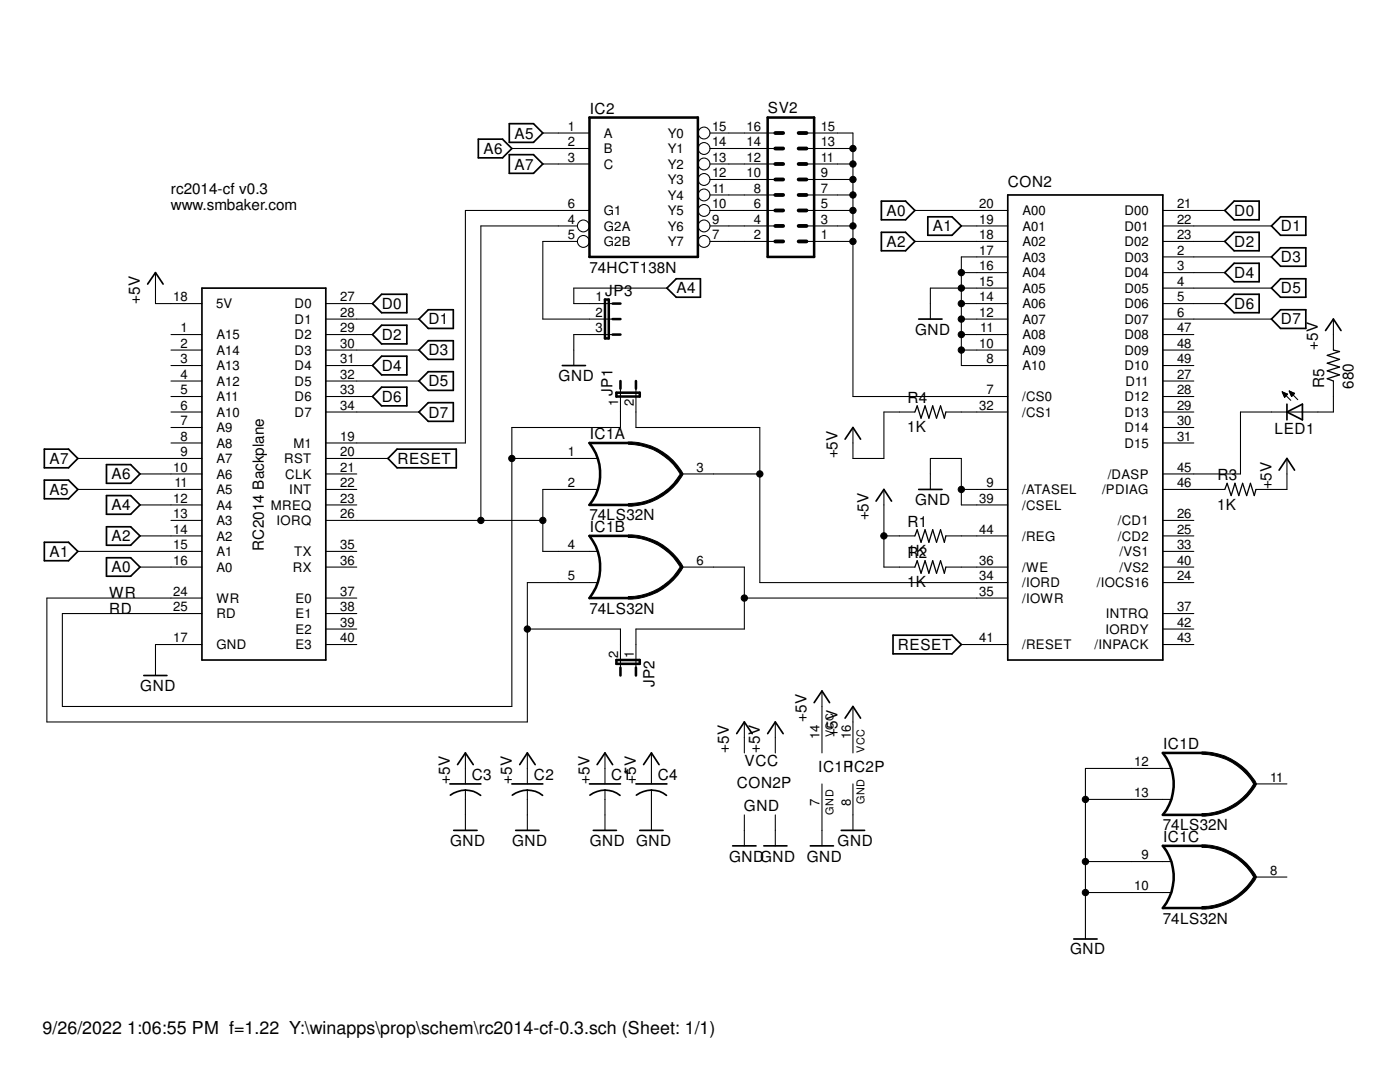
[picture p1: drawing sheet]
<svg xmlns="http://www.w3.org/2000/svg" width="279mm" height="216mm" viewBox="0 0 279 216" stroke-linecap="round" stroke-linejoin="round" font-family="sans-serif">
<g fill="none" stroke="#000" stroke-width=".34">
<path d="M95.5 27.8h4.8l1.9 1.8-1.9 1.9h-4.8zM101.6 30.9h4.9l1.8 1.8-1.8 1.9h-4.9zM101.6 24.7h4.9l1.8 1.8-1.8 1.9h-4.9zM201.1 38.9h31v92.8h-31zM29.5 56.7l1.5-2.3 1.6 2.3M40.3 57.5h24.7v74.2h-24.7zM76.2 58.7h5v3.7h-5l-1.9-1.8zM135 55.6h4.8v3.7h-4.8l-1.9-1.8zM175.9 40.1h4.8l1.9 1.9-1.9 1.9h-4.8zM175.9 46.4h4.8l1.9 1.8-1.9 1.8h-4.8zM185.2 43.3h4.8l1.9 1.8-1.9 1.8h-4.8zM244.4 42l1.9-1.9h5v3.8h-5z"/>
<path d="M244.4 48.2l1.9-1.8h5v3.6h-5zM244.4 54.4l1.9-1.9h5v3.7h-5zM246.3 58.7h5v3.7h-5l-1.9-1.8zM253.7 45.1l1.9-1.8h5v3.6h-5zM253.7 51.3l1.9-1.9h5v3.7h-5zM255.6 55.6h5v3.7h-5l-1.9-1.8zM76.2 64.9h5v3.7h-5l-1.9-1.8zM76.2 71.1h5v3.7h-5l-1.9-1.9zM76.2 77.3h5v3.7h-5l-1.9-1.9zM83.6 63.7l1.9-1.9h5v3.7h-5zM83.6 76l1.9-1.8h5v3.7h-5zM85.5 68h5v3.7h-5l-1.9-1.9z"/>
<path d="M112.2 72.9h4.6M183.3 63.7h4.7M255.6 61.8h5v3.7h-5l-1.9-1.8zM264.5 66l1.6-2.3 1.5 2.3M8.8 89.6h4.9l1.8 1.9-1.8 1.8h-4.9zM8.8 95.8h4.9l1.8 1.9-1.8 1.8h-4.9zM21.3 92.7h4.8l1.8 1.9-1.8 1.8h-4.8zM21.3 98.9h4.8l1.8 1.9-1.8 1.8h-4.8zM79.2 89.6h11.9v3.7h-11.9l-1.8-1.8zM83.6 82.2l1.9-1.9h5v3.8h-5zM168.7 87.6l1.5-2.3 1.5 2.3M174.8 100l1.6-2.3 1.5 2.3"/>
<path d="M183.3 97.7h4.7M255.3 93.8l1.5-2.3 1.6 2.3M256.8 82.2l3.1-1.6v3.2zM256.8 80.6v3.2M8.8 108.2h4.9l1.8 1.8-1.8 1.9h-4.9zM21.3 105.1h4.8l1.8 1.8-1.8 1.9h-4.8zM21.3 111.3h4.8l1.8 1.9-1.8 1.8h-4.8zM28.7 134.8h4.6M178.2 126.7h11.8l1.9 1.9-1.9 1.9h-11.8zM89.8 156.4h6.2M89.9 158.7a4.9 4.9 0 0 1 6 0M91.3 152.6l1.6-2.4 1.5 2.4"/>
<path d="M102.2 156.4h6.1M102.2 158.7a4.9 4.9 0 0 1 6.1 0M103.7 152.6l1.5-2.4 1.6 2.4M117.6 156.4h6.2M117.7 158.7a4.9 4.9 0 0 1 6 0M119.2 152.6l1.5-2.4 1.6 2.4M126.9 156.4h6.2M127 158.7a4.9 4.9 0 0 1 6 0M128.4 152.6l1.6-2.4 1.5 2.4M147 146.4l1.5-2.3 1.6 2.3M153.2 146.4l1.5-2.3 1.6 2.3M162.5 140.2l1.5-2.3 1.6 2.3"/>
<path d="M168.7 143.3l1.5-2.3 1.5 2.3M90.6 165.7h4.6M102.9 165.7h4.7M118.4 165.7h4.6M127.7 165.7h4.6M146.2 168.8h4.7M152.4 168.8h4.7M161.7 168.8h4.6M167.9 165.7h4.7M214.3 187.4h4.6"/>
</g>
<g fill="none" stroke="#000" stroke-width=".21">
<path d="M102.2 29.6h15.4M108.3 26.5h9.3M108.3 32.7h9.3M141.7 26.5h13M141.7 29.6h13M141.7 32.7h13M141.7 38.9h13M141.7 35.8h13M161 26.5h9.2v52.6h30.9M161 29.6h9.2M161 32.7h9.2M161 38.9h9.2"/>
<path d="M161 35.8h9.2M31 54.4v6.2h9.3M115.2 48.2h-6.9v15.5h14M115.2 45.1h-19.2v58.7M117.6 42h-24.7v46.4h-27.9M133.1 57.5h-18.6v3.1h7.8M141.7 45.1h13M141.7 48.2h13M141.7 42h13M161 45.1h9.2M161 48.2h9.2M161 42h9.2"/>
<path d="M182.6 48.2h18.5M182.6 42h18.5M191.9 45.1h9.2M191.9 54.4h9.2M201.1 51.3h-9.2v21.6h9.2M201.1 57.5h-15.4v6.2M232.1 45.1h21.6M232.1 48.2h12.3M232.1 42h12.3M232.1 51.3h21.6M232.1 54.4h12.3M232.1 57.5h21.6"/>
<path d="M34.1 66.8h6.2M34.1 69.8h6.2M34.1 72.9h6.2M34.1 76h6.2M34.1 79.1h6.2M65 66.8h9.3M65 69.8h18.6M65 72.9h9.3M65 76h18.6M65 79.1h9.3M65 60.6h9.3M65 63.7h18.6"/>
<path d="M122.3 66.8h-7.8v6.1M123.8 77.6v7.7h-21.6v55.7h-89.8v-18.6h27.9M126.9 77.6v7.7h24.7v30.9h49.5M191.9 66.8h9.2M191.9 69.8h9.2M191.9 60.6h9.2M191.9 63.7h9.2M232.1 66.8h6.2M232.1 69.8h6.2M232.1 72.9h6.2M232.1 76h6.2M232.1 79.1h6.2"/>
<path d="M232.1 60.6h12.3M232.1 63.7h21.6M255.9 78.2l1.7 1.7M255.9 78.2h.1M255.9 78.2l1.1 .5-.6 .6zM255.9 78.4h.4M256 78.5h.5M256.1 78.6h.7M256.1 78.7h.8M256.2 78.8h.6M256.2 79h.5M256.3 79.1h.2"/>
<path d="M256.3 79.2h.1M257.3 78l1.7 1.8M257.3 78l1.1 .5-.6 .6zM257.3 78.1h.2M257.4 78.2h.3M257.4 78.4h.6M257.5 78.5h.8M257.5 78.6h.8M257.6 78.7h.5M257.6 78.8h.4M257.7 79h.2M257.7 79.1h.1"/>
<path d="M266.1 76v6.2h-18.5v12.4h-15.5M266.1 63.7v6.1M15.5 91.5h24.8M15.5 97.7h24.8M27.9 94.6h12.4M34.1 82.2h6.2M34.1 85.3h6.2M34.1 88.4h6.2M65 82.2h18.6M65 91.5h12.4M65 94.6h6.2M65 97.7h6.2"/>
<path d="M102.2 91.5h17M119.2 97.7h-10.9v12.3h10.9M136.2 94.6h15.4M176.4 97.7v15.5h6.2M182.6 82.2h-6.2v9.3h-6.2v-6.2M185.7 97.7v-6.2h6.2v9.3h9.2M188.8 82.2h12.3M191.9 97.7h9.2M232.1 82.2h6.2M232.1 85.3h6.2M232.1 88.4h6.2M232.1 97.7h12.3"/>
<path d="M256.8 91.5v6.2h-6.1M15.5 110h24.8M27.9 100.8h12.4M27.9 106.9h12.4M27.9 113.2h12.4M34.1 103.8h6.2M65 100.8h6.2M65 103.8h43.3M65 110h6.2M65 113.2h6.2M65 119.3h6.2M119.2 116.2h-14v27.9h-95.8v-24.8h30.9"/>
<path d="M136.2 113.2h12.3v12.3h-21.6v7.7M148.5 119.3h52.6M176.4 106.9h6.2M188.8 106.9h12.3M188.8 113.2h12.3M232.1 103.8h6.2M232.1 106.9h6.2M232.1 110h6.2M232.1 113.2h6.2M232.1 116.2h6.2M40.3 128.6h-9.3v6.2M65 128.6h6.2"/>
<path d="M65 122.4h6.2M65 125.5h6.2M105.2 125.5h18.6v7.7M164 137.9v12.3M191.9 128.6h9.2M232.1 128.6h6.2M232.1 122.4h6.2M232.1 125.5h6.2M92.9 150.2v6.2M92.9 157.6v8.1M105.2 150.2v6.2M105.2 157.6v8.1"/>
<path d="M120.7 150.2v6.2M120.7 157.6v8.1M130 150.2v6.2M130 157.6v8.1M148.5 144.1v6.1M154.7 144.1v6.1M164 156.4v12.4M170.2 141v9.2M170.2 156.4v9.3M216.6 159.5h17M233.6 153.3h-17v34.1M250.7 156.4h6.1"/>
<path d="M148.5 162.6v6.2M154.7 162.6v6.2M216.6 171.9h17M216.6 178.1h17M250.7 175h6.1"/>
<circle cx="140.5" cy="29.6" r="1.18"/>
<circle cx="140.5" cy="32.7" r="1.18"/>
<circle cx="140.5" cy="35.8" r="1.18"/>
<circle cx="140.5" cy="38.9" r="1.18"/>
<circle cx="140.5" cy="26.5" r="1.18"/>
<circle cx="116.4" cy="48.2" r="1.18"/>
<circle cx="116.4" cy="45.1" r="1.18"/>
<circle cx="140.5" cy="42" r="1.18"/>
<circle cx="140.5" cy="48.2" r="1.18"/>
<circle cx="140.5" cy="45.1" r="1.18"/>
</g>
<g fill="none" stroke="#000" stroke-width=".51">
<path d="M117.6 23.5h21.7v27.8h-21.7zM153.2 23.5h9.3v27.8h-9.3zM120.7 59.8h.8v7.7h-.8zM122.3 66.8h1.5M122.3 63.7h1.5M122.3 60.6h1.5M123 78.4h4.7v.7h-4.7zM123.8 76v1.6M126.9 76v1.6M125.3 88.4h-7.7a10 10 0 0 1 0 12.4h7.7M125.3 106.9h-7.7a10.1 10.1 0 0 1 0 12.4h7.7M123 131.7h4.7v.8h-4.7z"/>
<path d="M123.8 133.2v1.6M126.9 133.2v1.6M239.8 150.2h-7.7a9.9 9.9 0 0 1 0 12.4h7.7M239.8 168.8h-7.7a9.9 9.9 0 0 1 0 12.4h7.7"/>
</g>
<g fill="#000">
<path d="M125.4 88.2a12.3 12.3 0 0 1 10.9 6.3l-.4 .3a12.2 12.2 0 0 0-10.5-6.2z" fill-rule="evenodd"/>
<path d="M125.4 100.5a12.2 12.2 0 0 0 10.5-6.1l.4 .3a12.6 12.6 0 0 1-10.9 6.3z" fill-rule="evenodd"/>
<path d="M125.4 119a12 12 0 0 0 10.5-6.1l.4 .3a12.4 12.4 0 0 1-10.9 6.3z" fill-rule="evenodd"/>
<path d="M125.4 106.7a12.3 12.3 0 0 1 10.9 6.4l-.4 .2a12 12 0 0 0-10.5-6.1z" fill-rule="evenodd"/>
<path d="M239.9 150a12.3 12.3 0 0 1 10.8 6.4l-.4 .2a12 12 0 0 0-10.4-6.1z" fill-rule="evenodd"/>
<path d="M239.9 162.3a12.1 12.1 0 0 0 10.4-6l.4 .2a12.4 12.4 0 0 1-10.8 6.4z" fill-rule="evenodd"/>
<path d="M239.9 168.6a12.6 12.6 0 0 1 10.8 6.3l-.4 .3a12.1 12.1 0 0 0-10.4-6.1z" fill-rule="evenodd"/>
<path d="M239.9 180.9a11.9 11.9 0 0 0 10.4-6.1l.4 .2a12.4 12.4 0 0 1-10.8 6.4z" fill-rule="evenodd"/>
<circle cx="170.2" cy="29.6" r=".63"/>
<circle cx="170.2" cy="35.8" r=".63"/>
<circle cx="170.2" cy="32.7" r=".63"/>
<circle cx="170.2" cy="38.9" r=".63"/>
<circle cx="170.2" cy="42" r=".63"/>
<circle cx="170.2" cy="45.1" r=".63"/>
<circle cx="170.2" cy="48.2" r=".63"/>
<circle cx="191.9" cy="57.5" r=".63"/>
<circle cx="191.9" cy="54.4" r=".63"/>
<circle cx="191.9" cy="60.6" r=".63"/>
<circle cx="191.9" cy="66.8" r=".63"/>
<circle cx="191.9" cy="69.9" r=".63"/>
<circle cx="191.9" cy="63.7" r=".63"/>
<circle cx="102.2" cy="91.5" r=".63"/>
<circle cx="151.6" cy="94.6" r=".63"/>
<circle cx="191.9" cy="97.7" r=".63"/>
<circle cx="96" cy="103.8" r=".63"/>
<circle cx="108.3" cy="103.8" r=".63"/>
<circle cx="148.6" cy="119.3" r=".63"/>
<circle cx="176.4" cy="106.9" r=".63"/>
<circle cx="105.2" cy="125.5" r=".63"/>
<circle cx="216.6" cy="159.5" r=".63"/>
<circle cx="216.6" cy="178.1" r=".63"/>
<circle cx="216.6" cy="171.9" r=".63"/>
</g>
<g fill="none" stroke="#000" stroke-width=".2">
<path d="M125.4 88.2a12.3 12.3 0 0 1 10.9 6.3l-.4 .3a12.2 12.2 0 0 0-10.5-6.2zM125.4 100.5a12.2 12.2 0 0 0 10.5-6.1l.4 .3a12.6 12.6 0 0 1-10.9 6.3zM125.4 119a12 12 0 0 0 10.5-6.1l.4 .3a12.4 12.4 0 0 1-10.9 6.3zM125.4 106.7a12.3 12.3 0 0 1 10.9 6.4l-.4 .2a12 12 0 0 0-10.5-6.1zM239.9 150a12.3 12.3 0 0 1 10.8 6.4l-.4 .2a12 12 0 0 0-10.4-6.1zM239.9 168.6a12.6 12.6 0 0 1 10.8 6.3l-.4 .3a12.1 12.1 0 0 0-10.4-6.1zM239.9 162.3a12.1 12.1 0 0 0 10.4-6l.4 .2a12.4 12.4 0 0 1-10.8 6.4zM239.9 180.9a11.9 11.9 0 0 0 10.4-6.1l.4 .2a12.4 12.4 0 0 1-10.8 6.4z"/>
<circle cx="170.2" cy="29.6" r=".63"/>
<circle cx="170.2" cy="35.8" r=".63"/>
<circle cx="170.2" cy="32.7" r=".63"/>
<circle cx="170.2" cy="38.9" r=".63"/>
<circle cx="170.2" cy="42" r=".63"/>
<circle cx="170.2" cy="45.1" r=".63"/>
<circle cx="170.2" cy="48.2" r=".63"/>
<circle cx="191.9" cy="57.5" r=".63"/>
<circle cx="191.9" cy="54.4" r=".63"/>
<circle cx="191.9" cy="60.6" r=".63"/>
<circle cx="191.9" cy="66.8" r=".63"/>
<circle cx="191.9" cy="69.9" r=".63"/>
<circle cx="191.9" cy="63.7" r=".63"/>
<circle cx="102.2" cy="91.5" r=".63"/>
<circle cx="151.6" cy="94.6" r=".63"/>
<circle cx="191.9" cy="97.7" r=".63"/>
<circle cx="96" cy="103.8" r=".63"/>
<circle cx="108.3" cy="103.8" r=".63"/>
<circle cx="148.6" cy="119.3" r=".63"/>
<circle cx="176.4" cy="106.9" r=".63"/>
<circle cx="105.2" cy="125.5" r=".63"/>
<circle cx="216.6" cy="159.5" r=".63"/>
<circle cx="216.6" cy="178.1" r=".63"/>
<circle cx="216.6" cy="171.9" r=".63"/>
</g>
<g fill="none" stroke="#000" stroke-width=".76">
<path d="M154.7 35.8h1.6M154.7 38.9h1.6M154.7 26.5h1.6M154.7 29.6h1.6M154.7 32.7h1.6M159.4 35.8h1.6M159.4 38.9h1.6M159.4 26.5h1.6M159.4 29.6h1.6M159.4 32.7h1.6M154.7 42h1.6M154.7 45.1h1.6"/>
<path d="M154.7 48.2h1.6M159.4 42h1.6M159.4 45.1h1.6M159.4 48.2h1.6"/>
</g>
<path d="M266.1 69.8l1.2 .3-2.4 .8 2.4 .8-2.4 .8 2.4 .7-2.4 .8 2.4 .8-2.4 .8 1.2 .4M182.6 82.2l.4-1.2 .8 2.4 .8-2.4 .8 2.4 .7-2.4 .8 2.4 .8-2.4 .8 2.4 .3-1.2M244.4 97.7l.5-1.3 .8 2.5 .8-2.5 .7 2.5 .8-2.5 .8 2.5 .8-2.5 .7 2.5 .4-1.2M182.6 106.9l.4-1.2 .8 2.5 .8-2.5 .8 2.5 .7-2.5 .8 2.5 .8-2.5 .8 2.5 .3-1.3M182.6 113.2l.4-1.3 .8 2.5 .8-2.5 .8 2.5 .7-2.5 .8 2.5 .8-2.5 .8 2.5 .3-1.2" fill="none" stroke="#000" stroke-width=".25"/>
<text font-size="3.6" x="8.5" y="206.4">9/26/2022 1:06:55 PM f=1.22 Y:\winapps\prop\schem\rc2014-cf-0.3.sch (Sheet: 1/1)</text>
<g font-size="3">
<text x="117.7" y="22.7">IC2</text>
<text x="153.2" y="22.5">SV2</text>
<text x="102.7" y="27.6">A5</text>
<text x="96.5" y="30.7">A6</text>
<text x="102.7" y="33.8">A7</text>
<text x="34.1" y="38.7">rc2014-cf v0.3</text>
<text x="34.1" y="42">www.smbaker.com</text>
<text x="201.2" y="37.4">CON2</text>
<text x="176.9" y="43.1">A0</text>
<text x="186.2" y="46.2">A1</text>
<text x="246.3" y="43.1">D0</text>
<text x="255.7" y="46.2">D1</text>
<text x="176.9" y="49.3">A2</text>
<text x="246.3" y="49.3">D2</text>
<text x="255.7" y="52.4">D3</text>
<text x="117.6" y="54.4">74HCT138N</text>
<text x="120.8" y="59">JP3</text>
<text x="135" y="58.5">A4</text>
<text x="246.3" y="55.5">D4</text>
<text x="255.7" y="58.5">D5</text>
<text x="27.9" y="60.6" transform="rotate(-90 27.9 60.6)">+5V</text>
<text x="76.2" y="61.6">D0</text>
<text x="85.5" y="64.7">D1</text>
<text x="246.3" y="61.6">D6</text>
<text x="255.7" y="64.7">D7</text>
<text x="76.2" y="67.8">D2</text>
<text x="85.5" y="70.9">D3</text>
<text x="182.6" y="66.8">GND</text>
<text x="263" y="69.8" transform="rotate(-90 263 69.8)">+5V</text>
<text x="76.2" y="74">D4</text>
<text x="85.5" y="77.1">D5</text>
<text x="111.5" y="76">GND</text>
<text x="264.3" y="77.5" transform="rotate(-90 264.3 77.5)">R5</text>
<text x="270.1" y="77.6" transform="rotate(-90 270.1 77.6)">680</text>
<text x="76.2" y="80.2">D6</text>
<text x="85.5" y="83.3">D7</text>
<text x="122.3" y="79.1" transform="rotate(-90 122.3 79.1)">JP1</text>
<text x="181.1" y="80.4">R4</text>
<text x="117.7" y="87.6">IC1A</text>
<text x="181.1" y="86.2">1K</text>
<text x="254.4" y="86.5">LED1</text>
<text x="9.9" y="92.6">A7</text>
<text x="22.3" y="95.7">A6</text>
<text x="79.3" y="92.6">RESET</text>
<text x="167.1" y="91.5" transform="rotate(-90 167.1 91.5)">+5V</text>
<text x="243" y="95.8">R3</text>
<text x="9.9" y="98.8">A5</text>
<text x="22.3" y="101.9">A4</text>
<text x="182.6" y="100.8">GND</text>
<text x="242.9" y="101.7">1K</text>
<text x="253.7" y="97.7" transform="rotate(-90 253.7 97.7)">+5V</text>
<text x="117.6" y="103.8">74LS32N</text>
<text x="117.7" y="106.2">IC1B</text>
<text x="173.3" y="103.8" transform="rotate(-90 173.3 103.8)">+5V</text>
<text x="181.1" y="105.1">R1</text>
<text x="9.9" y="111.1">A1</text>
<text x="22.3" y="108">A2</text>
<text x="52.7" y="110" transform="rotate(-90 52.7 110)">RC2014 Backplane</text>
<text x="181.1" y="111">1K</text>
<text x="181.1" y="111.3">R2</text>
<text x="21.8" y="119.3">WR</text>
<text x="22.3" y="114.2">A0</text>
<text x="181.1" y="117.2">1K</text>
<text x="21.8" y="122.4">RD</text>
<text x="117.6" y="122.4">74LS32N</text>
<text x="179.2" y="129.7">RESET</text>
<text x="28" y="137.9">GND</text>
<text x="130.6" y="137.2" transform="rotate(-90 130.6 137.2)">JP2</text>
<text x="161" y="144.1" transform="rotate(-90 161 144.1)">+5V</text>
<text x="167.1" y="147.2" transform="rotate(-90 167.1 147.2)">+5V</text>
<text x="232.1" y="149.5">IC1D</text>
<text x="94.1" y="155.7">C3</text>
<text x="106.6" y="155.7">C2</text>
<text x="122" y="155.7">C1</text>
<text x="131.3" y="155.7">C4</text>
<text x="145.5" y="150.2" transform="rotate(-90 145.5 150.2)">+5V</text>
<text x="148.6" y="152.9">VCC</text>
<text x="151.6" y="150.2" transform="rotate(-90 151.6 150.2)">+5V</text>
<text x="163.3" y="154.1">IC1PIC2P</text>
<text x="89.8" y="156.4" transform="rotate(-90 89.8 156.4)">+5V</text>
<text x="102.2" y="156.4" transform="rotate(-90 102.2 156.4)">+5V</text>
<text x="117.6" y="156.4" transform="rotate(-90 117.6 156.4)">+5V</text>
<text x="126.9" y="156.4" transform="rotate(-90 126.9 156.4)">+5V</text>
<text x="147.1" y="157.2">CON2P</text>
<text x="148.5" y="161.8">GND</text>
<text x="232.1" y="165.7">74LS32N</text>
<text x="89.8" y="168.8">GND</text>
<text x="102.2" y="168.8">GND</text>
<text x="117.7" y="168.8">GND</text>
<text x="127" y="168.8">GND</text>
<text x="145.5" y="171.9">GNDGND</text>
<text x="161" y="171.9">GND</text>
<text x="167.2" y="168.8">GND</text>
<text x="232.1" y="168">IC1C</text>
<text x="232.1" y="184.3">74LS32N</text>
<text x="213.6" y="190.5">GND</text>
</g>
<g font-size="2.6">
<text x="113.3" y="26.1">1</text>
<text x="113.3" y="29.2">2</text>
<text x="120.5" y="27.5">A</text>
<text x="133.3" y="27.5">Y0</text>
<text x="142.1" y="29.2">14</text>
<text x="142.1" y="26.1">15</text>
<text x="149" y="29.2">14</text>
<text x="149" y="26.1">16</text>
<text x="163.8" y="29.2">13</text>
<text x="163.8" y="26.1">15</text>
<text x="113.3" y="32.3">3</text>
<text x="120.5" y="30.6">B</text>
<text x="120.5" y="33.7">C</text>
<text x="133.3" y="33.7">Y2</text>
<text x="133.3" y="30.6">Y1</text>
<text x="142.1" y="35.4">12</text>
<text x="142.1" y="32.3">13</text>
<text x="149" y="35.4">10</text>
<text x="149" y="32.3">12</text>
<text x="163.8" y="35.4">9</text>
<text x="163.8" y="32.3">11</text>
<text x="113.3" y="41.6">6</text>
<text x="133.3" y="39.8">Y4</text>
<text x="133.3" y="36.7">Y3</text>
<text x="142.1" y="41.6">10</text>
<text x="142.1" y="38.5">11</text>
<text x="150.5" y="41.6">6</text>
<text x="150.5" y="38.5">8</text>
<text x="163.8" y="41.6">5</text>
<text x="163.8" y="38.5">7</text>
<text x="195.4" y="41.6">20</text>
<text x="234.9" y="41.6">21</text>
<text x="113.3" y="44.7">4</text>
<text x="113.3" y="47.8">5</text>
<text x="120.5" y="46">G2A</text>
<text x="120.5" y="42.9">G1</text>
<text x="133.3" y="46">Y6</text>
<text x="133.3" y="42.9">Y5</text>
<text x="142.1" y="47.8">7</text>
<text x="142.1" y="44.7">9</text>
<text x="150.5" y="47.8">2</text>
<text x="150.5" y="44.7">4</text>
<text x="163.8" y="47.8">1</text>
<text x="163.8" y="44.7">3</text>
<text x="195.4" y="44.7">19</text>
<text x="195.4" y="47.8">18</text>
<text x="204" y="42.9">A00</text>
<text x="204" y="46">A01</text>
<text x="224.4" y="42.9">D00</text>
<text x="224.4" y="46">D01</text>
<text x="234.9" y="44.7">22</text>
<text x="234.9" y="47.8">23</text>
<text x="120.5" y="49.1">G2B</text>
<text x="133.3" y="49.1">Y7</text>
<text x="195.4" y="50.8">17</text>
<text x="195.4" y="53.9">16</text>
<text x="204" y="49.1">A02</text>
<text x="204" y="52.2">A03</text>
<text x="224.4" y="49.1">D02</text>
<text x="224.4" y="52.2">D03</text>
<text x="234.9" y="50.8">2</text>
<text x="234.9" y="53.9">3</text>
<text x="195.4" y="57">15</text>
<text x="204" y="55.3">A04</text>
<text x="204" y="58.4">A05</text>
<text x="224.4" y="55.3">D04</text>
<text x="224.4" y="58.4">D05</text>
<text x="234.9" y="57">4</text>
<text x="34.6" y="60.1">18</text>
<text x="43.1" y="61.5">5V</text>
<text x="58.8" y="61.5">D0</text>
<text x="58.8" y="64.6">D1</text>
<text x="67.9" y="60.1">27</text>
<text x="67.9" y="63.2">28</text>
<text x="118.8" y="60.1">1</text>
<text x="118.8" y="63.2">2</text>
<text x="195.4" y="60.1">14</text>
<text x="195.4" y="63.2">12</text>
<text x="204" y="61.5">A06</text>
<text x="204" y="64.6">A07</text>
<text x="224.4" y="61.5">D06</text>
<text x="224.4" y="64.6">D07</text>
<text x="234.9" y="60.1">5</text>
<text x="234.9" y="63.2">6</text>
<text x="36" y="66.3">1</text>
<text x="36" y="69.4">2</text>
<text x="43.2" y="70.8">A14</text>
<text x="43.2" y="67.7">A15</text>
<text x="58.8" y="67.7">D2</text>
<text x="58.8" y="70.8">D3</text>
<text x="67.9" y="66.3">29</text>
<text x="67.9" y="69.4">30</text>
<text x="118.8" y="66.3">3</text>
<text x="195.4" y="69.4">10</text>
<text x="195.6" y="66.3">11</text>
<text x="204" y="67.7">A08</text>
<text x="204" y="70.8">A09</text>
<text x="224.4" y="67.7">D08</text>
<text x="224.4" y="70.8">D09</text>
<text x="234.9" y="66.3">47</text>
<text x="234.9" y="69.4">48</text>
<text x="36" y="72.5">3</text>
<text x="36" y="75.6">4</text>
<text x="43.2" y="73.9">A13</text>
<text x="43.2" y="77">A12</text>
<text x="58.8" y="73.9">D4</text>
<text x="58.8" y="77">D5</text>
<text x="67.9" y="72.5">31</text>
<text x="67.9" y="75.6">32</text>
<text x="196.8" y="72.5">8</text>
<text x="204" y="73.9">A10</text>
<text x="224.4" y="73.9">D10</text>
<text x="224.6" y="77">D11</text>
<text x="234.9" y="72.5">49</text>
<text x="234.9" y="75.6">27</text>
<text x="36" y="78.7">5</text>
<text x="36" y="81.8">6</text>
<text x="43.2" y="80.1">A11</text>
<text x="43.2" y="83.1">A10</text>
<text x="58.8" y="80.1">D6</text>
<text x="58.8" y="83.1">D7</text>
<text x="67.9" y="78.7">33</text>
<text x="67.9" y="81.8">34</text>
<text x="123.4" y="81" transform="rotate(-90 123.4 81)">1</text>
<text x="126.5" y="81" transform="rotate(-90 126.5 81)">2</text>
<text x="195.4" y="81.8">32</text>
<text x="196.8" y="78.7">7</text>
<text x="204" y="80.1">/CS0</text>
<text x="204" y="83.1">/CS1</text>
<text x="224.4" y="80.1">D12</text>
<text x="224.4" y="83.1">D13</text>
<text x="234.9" y="78.7">28</text>
<text x="234.9" y="81.8">29</text>
<text x="36" y="84.9">7</text>
<text x="36" y="88">8</text>
<text x="43.2" y="86.2">A9</text>
<text x="43.2" y="89.3">A8</text>
<text x="58.5" y="89.3">M1</text>
<text x="67.9" y="88">19</text>
<text x="224.4" y="86.2">D14</text>
<text x="224.4" y="89.3">D15</text>
<text x="234.9" y="84.9">30</text>
<text x="234.9" y="88">31</text>
<text x="34.6" y="94.1">10</text>
<text x="36" y="91.1">9</text>
<text x="43.2" y="92.4">A7</text>
<text x="43.2" y="95.5">A6</text>
<text x="56.7" y="92.4">RST</text>
<text x="56.9" y="95.5">CLK</text>
<text x="67.9" y="91.1">20</text>
<text x="67.9" y="94.1">21</text>
<text x="113.3" y="91.1">1</text>
<text x="139" y="94.1">3</text>
<text x="221.1" y="95.5">/DASP</text>
<text x="234.9" y="94.1">45</text>
<text x="34.6" y="100.3">12</text>
<text x="34.8" y="97.2">11</text>
<text x="43.2" y="98.6">A5</text>
<text x="43.2" y="101.7">A4</text>
<text x="54.1" y="101.7">MREQ</text>
<text x="57.7" y="98.6">INT</text>
<text x="67.9" y="97.2">22</text>
<text x="67.9" y="100.3">23</text>
<text x="113.3" y="97.2">2</text>
<text x="195.4" y="100.3">39</text>
<text x="196.8" y="97.2">9</text>
<text x="204" y="98.6">/ATASEL</text>
<text x="204" y="101.7">/CSEL</text>
<text x="220" y="98.6">/PDIAG</text>
<text x="234.9" y="97.2">46</text>
<text x="34.6" y="103.4">13</text>
<text x="34.6" y="106.5">14</text>
<text x="43.2" y="104.8">A3</text>
<text x="43.2" y="107.9">A2</text>
<text x="55.2" y="104.8">IORQ</text>
<text x="67.9" y="103.4">26</text>
<text x="195.4" y="106.5">44</text>
<text x="204" y="107.9">/REG</text>
<text x="223.1" y="104.8">/CD1</text>
<text x="223.1" y="107.9">/CD2</text>
<text x="234.9" y="103.4">26</text>
<text x="234.9" y="106.5">25</text>
<text x="34.6" y="109.6">15</text>
<text x="34.6" y="112.7">16</text>
<text x="43.2" y="111">A1</text>
<text x="58.7" y="111">TX</text>
<text x="67.9" y="109.6">35</text>
<text x="67.9" y="112.7">36</text>
<text x="113.3" y="109.6">4</text>
<text x="139" y="112.7">6</text>
<text x="195.4" y="112.7">36</text>
<text x="223.4" y="111">/VS1</text>
<text x="234.9" y="109.6">33</text>
<text x="234.9" y="112.7">40</text>
<text x="34.6" y="118.9">24</text>
<text x="43.2" y="114">A0</text>
<text x="58.4" y="114.1">RX</text>
<text x="67.9" y="118.9">37</text>
<text x="113.3" y="115.8">5</text>
<text x="195.4" y="115.8">34</text>
<text x="195.4" y="118.9">35</text>
<text x="204" y="117.2">/IORD</text>
<text x="204" y="114">/WE</text>
<text x="218.9" y="117.2">/IOCS16</text>
<text x="223.4" y="114.1">/VS2</text>
<text x="234.9" y="115.8">24</text>
<text x="34.6" y="122">25</text>
<text x="43.2" y="120.3">WR</text>
<text x="43.2" y="123.4">RD</text>
<text x="59" y="120.3">E0</text>
<text x="59" y="123.4">E1</text>
<text x="67.9" y="122">38</text>
<text x="67.9" y="125.1">39</text>
<text x="204" y="120.3">/IOWR</text>
<text x="220.7" y="123.4">INTRQ</text>
<text x="234.9" y="122">37</text>
<text x="234.9" y="125.1">42</text>
<text x="34.6" y="128.2">17</text>
<text x="43.2" y="129.5">GND</text>
<text x="59" y="126.4">E2</text>
<text x="59" y="129.5">E3</text>
<text x="67.9" y="128.2">40</text>
<text x="123.4" y="131.3" transform="rotate(-90 123.4 131.3)">2</text>
<text x="126.5" y="131.3" transform="rotate(-90 126.5 131.3)">1</text>
<text x="195.4" y="128.2">41</text>
<text x="204" y="129.5">/RESET</text>
<text x="218.4" y="129.5">/INPACK</text>
<text x="220.6" y="126.4">IORDY</text>
<text x="234.9" y="128.2">43</text>
<text x="163.6" y="147.4" transform="rotate(-90 163.6 147.4)">14</text>
<text x="169.8" y="147.4" transform="rotate(-90 169.8 147.4)">16</text>
<text x="226.4" y="152.9">12</text>
<text x="253.5" y="156">11</text>
<text x="163.6" y="160.7" transform="rotate(-90 163.6 160.7)">7</text>
<text x="169.8" y="160.7" transform="rotate(-90 169.8 160.7)">8</text>
<text x="226.4" y="159.1">13</text>
<text x="227.8" y="171.5">9</text>
<text x="226.4" y="177.6">10</text>
<text x="253.5" y="174.5">8</text>
</g>
<g font-size="2.2">
<text x="166.3" y="147.1" transform="rotate(-90 166.3 147.1)">VCC</text>
<text x="172.6" y="150.2" transform="rotate(-90 172.6 150.2)">VCC</text>
<text x="172.6" y="160.4" transform="rotate(-90 172.6 160.4)">GND</text>
<text x="166.3" y="162.6" transform="rotate(-90 166.3 162.6)">GND</text>
</g>
</svg>
